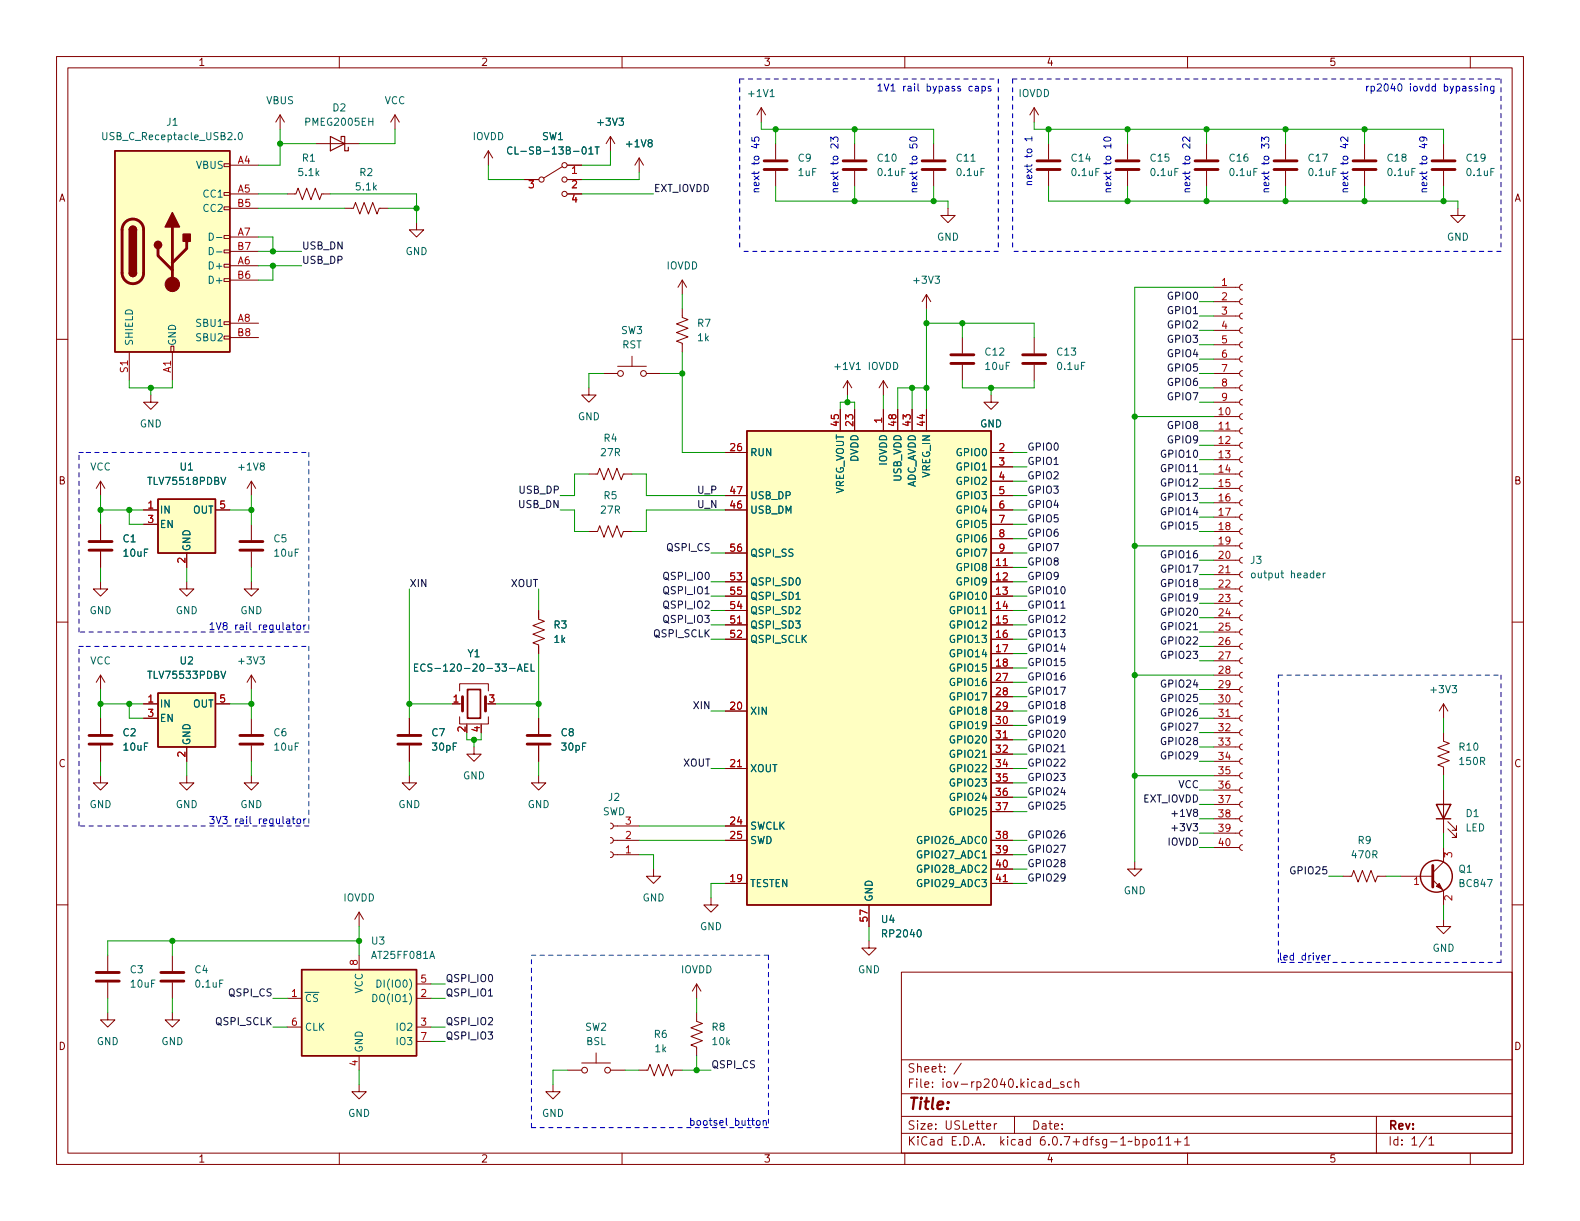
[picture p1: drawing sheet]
<svg xmlns="http://www.w3.org/2000/svg" width="279mm" height="216mm" viewBox="0 0 279 216" stroke-linecap="round" stroke-linejoin="round" font-family="sans-serif">
<g fill="none" stroke="#840000" stroke-width=".18">
<path d="M10 10h259.4v195.9h-259.4zM12 12h255.4v191.9h-255.4zM60 10v2M110 10v2M134.6 19.1l-.7 1.2M134.6 19.1v2.5M134.6 19.1l.8 1.2M160 10v2M182.9 19.1v2.5M182.9 19.1l-.8 1.2M182.9 19.1l.7 1.2M210 10v2"/>
<path d="M260 10v2M39.6 36.6h1v.5h-1zM39.6 34h1v.5h-1zM39.6 29h1v.5h-1zM40.6 29.2h5.1M40.6 34.3h5.1M40.6 36.8h5.1M49.5 20.3l-.7 1.3M49.5 20.3v2.6M49.5 20.3l.8 1.3M50.8 34.3h1.5l.4-1 .8 2 .7-2 .8 2 .8-2 .7 2 .4-1h1.5M55.9 25.4h7.6"/>
<path d="M61 36.8h1.5l.4-1 .7 2 .8-2 .8 2 .7-2 .8 2 .4-1h1.5M69.8 20.3l-.7 1.3M69.8 20.3v2.6M69.8 20.3l.8 1.3M73.7 39.4v1.2h1.2l-1.2 1.3-1.3-1.3h1.3M86.4 26.7l-.8 1.2M86.4 26.7v2.5M86.4 26.7l.7 1.2M92.7 31.8h2.5M99.4 29.5l-3.3 2M100.3 29.2h2.6M100.3 31.8h2.6"/>
<path d="M100.3 34.3h2.6M107.9 24.1l-.7 1.3M107.9 24.1v2.6M107.9 24.1l.8 1.3M113 27.9l-.7 1.3M113 27.9v2.6M113 27.9l.8 1.3M137.2 25.4v2.8M137.2 30.2v2.8M151.1 25.4v2.8M151.1 30.2v2.8M165.1 25.4v2.8"/>
<path d="M165.1 30.2v2.8M167.6 36.8v1.3h1.3l-1.3 1.3-1.2-1.3h1.2M185.4 25.4v2.8M185.4 30.2v2.8M199.4 25.4v2.8M199.4 30.2v2.8M213.4 25.4v2.8M213.4 30.2v2.8M227.3 25.4v2.8M227.3 30.2v2.8M241.3 25.4v2.8M241.3 30.2v2.8"/>
<path d="M255.3 25.4v2.8M255.3 30.2v2.8M257.8 36.8v1.3h1.3l-1.3 1.3-1.3-1.3h1.3M10 60h2M39.6 59.4h1v.5h-1zM39.6 56.9h1v.5h-1zM39.6 49.3h1v.5h-1zM39.6 46.7h1v.5h-1zM39.6 44.2h1v.5h-1zM39.6 41.7h1v.5h-1zM40.6 47h5.1M40.6 41.9h5.1"/>
<path d="M40.6 57.2h5.1M40.6 49.5h5.1M40.6 44.5h5.1M40.6 59.7h5.1M120.6 54.6v1.5l1.1 .4-2.1 .8 2.1 .7-2.1 .8 2.1 .8-2.1 .7 1 .4v1.5M120.6 49.5l-.7 1.3M120.6 49.5v2.6M120.6 49.5l.8 1.3M163.8 52.1v2.5M163.8 52.1l-.7 1.2M163.8 52.1l.8 1.2M170.2 59.7v2.8"/>
<path d="M182.9 59.7v2.8M214.6 58.4h4.6M214.6 55.9h4.6M214.6 53.3h4.6M214.6 50.8h4.6M219.7 57.9l-.3 .2-.2 .3 .2 .4 .3 .1M219.7 55.4l-.3 .1-.2 .4 .2 .3 .3 .2M219.7 52.8l-.3 .2-.2 .3 .2 .4 .3 .1M219.7 50.3l-.3 .1-.2 .4 .2 .4 .3 .1M267.4 60h2M22.9 62.2v5.1M26.7 69.9v1.2h1.2l-1.2 1.3-1.3-1.3h1.3"/>
<path d="M30.2 61.2h.5v1h-.5zM30.5 62.2v5.1M104.1 68.6v1.3h1.3l-1.3 1.2-1.2-1.2h1.2M106.7 66h2.5M109.2 64.8h5.1M111.8 63v1.8M114.3 66h2.5M148.6 72.4v3.8M149.9 67.3l-.8 1.3M149.9 67.3v2.6M149.9 67.3l.7 1.3M151.1 72.4v3.8"/>
<path d="M156.2 67.3l-.8 1.3M156.2 67.3v2.6M156.2 72.4v3.8M156.2 67.3l.8 1.3M158.7 72.4v3.8M161.3 72.4v3.8M163.8 72.4v3.8M170.2 64.5v2.8M175.3 69.9v1.2h1.2l-1.2 1.3-1.3-1.3h1.3M182.9 64.5v2.8M214.6 66h4.6M214.6 78.7h4.6"/>
<path d="M214.6 76.2h4.6M214.6 73.7h4.6M214.6 71.1h4.6M214.6 68.6h4.6M214.6 63.5h4.6M214.6 61h4.6M219.7 78.2l-.3 .2-.2 .3 .2 .4 .3 .1M219.7 75.7l-.3 .1-.2 .4 .2 .4 .3 .1M219.7 73.2l-.3 .1-.2 .4 .2 .3 .3 .2M219.7 70.6l-.3 .2-.2 .3 .2 .4 .3 .1M219.7 68.1l-.3 .1-.2 .4 .2 .3 .3 .2M219.7 65.5l-.3 .2-.2 .3 .2 .4 .3 .1"/>
<path d="M219.7 63l-.3 .1-.2 .4 .2 .4 .3 .1M219.7 60.5l-.3 .1-.2 .4 .2 .3 .3 .2M17.8 85.1v2.5M17.8 92.7v2.8M17.8 97.5v2.8M17.8 85.1l-.8 1.3M17.8 85.1l.7 1.3M25.4 90.2h2.5M25.4 92.7h2.5M33 97.8v2.5M38.1 90.2h2.5M44.4 85.1v2.5"/>
<path d="M44.4 92.7v2.8M44.4 97.5v2.8M44.4 85.1l-.7 1.3M44.4 85.1l.8 1.3M104.1 94h1.6l.3-1 .8 2 .8-2 .7 2 .8-2 .8 2 .3-1h1.6M104.1 83.8h1.6l.3-1 .8 2 .8-2 .7 2 .8-2 .8 2 .3-1h1.6M128.3 80h3.8M128.3 90.2h3.8M128.3 87.6h3.8M128.3 97.8h3.8M175.3 80h3.8M175.3 82.6h3.8"/>
<path d="M175.3 85.1h3.8M175.3 90.2h3.8M175.3 87.6h3.8M175.3 97.8h3.8M175.3 92.7h3.8M175.3 95.3h3.8M214.6 94h4.6M214.6 83.8h4.6M214.6 99.1h4.6M214.6 96.5h4.6M214.6 91.4h4.6M214.6 88.9h4.6"/>
<path d="M214.6 86.4h4.6M214.6 81.3h4.6M219.7 98.6l-.3 .1-.2 .4 .2 .3 .3 .2M219.7 96l-.3 .2-.2 .3 .2 .4 .3 .1M219.7 93.5l-.3 .1-.2 .4 .2 .3 .3 .2M219.7 90.9l-.3 .2-.2 .3 .2 .4 .3 .1M219.7 88.4l-.3 .1-.2 .4 .2 .4 .3 .1M219.7 85.9l-.3 .1-.2 .4 .2 .3 .3 .2M219.7 83.3l-.3 .2-.2 .3 .2 .4 .3 .1M219.7 80.8l-.3 .1-.2 .4 .2 .3 .3 .2M10 110h2M17.8 102.9v1.2h1.2l-1.2 1.3-1.3-1.3h1.3"/>
<path d="M17.8 119.4l-.8 1.3M17.8 119.4v2.5M17.8 119.4l.7 1.3M33 102.9v1.2h1.3l-1.3 1.3-1.3-1.3h1.3M44.4 102.9v1.2h1.3l-1.3 1.3-1.2-1.3h1.2M44.4 119.4l-.7 1.3M44.4 119.4v2.5M44.4 119.4l.8 1.3M95.2 108v1.5l1.1 .4-2.1 .7 2.1 .8-2.1 .7 2.1 .8-2.1 .8 1 .3v1.6M128.3 102.9h3.8M128.3 105.4h3.8M128.3 108h3.8"/>
<path d="M128.3 110.5h3.8M128.3 113h3.8M175.3 100.3h3.8M175.3 102.9h3.8M175.3 105.4h3.8M175.3 108h3.8M175.3 110.5h3.8M175.3 113h3.8M175.3 115.6h3.8M175.3 118.1h3.8M214.6 119.4h4.6M214.6 116.8h4.6"/>
<path d="M214.6 114.3h4.6M214.6 111.8h4.6M214.6 109.2h4.6M214.6 106.7h4.6M214.6 104.1h4.6M214.6 101.6h4.6M219.7 118.9l-.3 .1-.2 .4 .2 .3 .3 .2M219.7 116.3l-.3 .2-.2 .3 .2 .4 .3 .1M219.7 113.8l-.3 .1-.2 .4 .2 .4 .3 .1M219.7 111.3l-.3 .1-.2 .4 .2 .3 .3 .2M219.7 108.7l-.3 .2-.2 .3 .2 .4 .3 .1M219.7 106.2l-.3 .1-.2 .4 .2 .3 .3 .2"/>
<path d="M219.7 103.6l-.3 .2-.2 .3 .2 .4 .3 .1M219.7 101.1l-.3 .1-.2 .4 .2 .4 .3 .1M267.4 110h2M17.8 137.2v1.2h1.2l-1.2 1.3-1.3-1.3h1.3M17.8 127v2.8M17.8 131.8v2.8M25.4 124.5h2.5M25.4 127h2.5M33 137.2v1.2h1.3l-1.3 1.3-1.3-1.3h1.3M33 132.1v2.5M38.1 124.5h2.5M44.4 137.2v1.2h1.3l-1.3 1.3-1.2-1.3h1.2"/>
<path d="M44.4 127v2.8M44.4 131.8v2.8M72.4 137.2v1.2h1.3l-1.3 1.3-1.3-1.3h1.3M72.4 127v2.8M72.4 131.8v2.8M81.3 126.7v1.3h5.1v-1.3M81.3 122.2v-1.3h5.1v1.3M81.3 124.5h.5M83.8 132.1v1.3h1.3l-1.3 1.2-1.3-1.2h1.3M85.9 124.5h.5M95.2 137.2v1.2h1.3l-1.3 1.3-1.2-1.3h1.2M95.2 127v2.8"/>
<path d="M95.2 131.8v2.8M128.3 125.7h3.8M128.3 135.9h3.8M175.3 125.7h3.8M175.3 135.9h3.8M175.3 120.7h3.8M175.3 123.2h3.8M175.3 128.3h3.8M175.3 130.8h3.8M175.3 133.4h3.8M175.3 138.4h3.8M214.6 124.5h4.6"/>
<path d="M214.6 139.7h4.6M214.6 137.2h4.6M214.6 134.6h4.6M214.6 132.1h4.6M214.6 129.5h4.6M214.6 127h4.6M214.6 121.9h4.6M219.7 139.2l-.3 .1-.2 .4 .2 .4 .3 .1M219.7 136.7l-.3 .1-.2 .4 .2 .3 .3 .2M219.7 134.1l-.3 .2-.2 .3 .2 .4 .3 .1M219.7 131.6l-.3 .1-.2 .4 .2 .3 .3 .2M219.7 129l-.3 .2-.2 .3 .2 .4 .3 .1"/>
<path d="M219.7 126.5l-.3 .1-.2 .4 .2 .4 .3 .1M219.7 124l-.3 .1-.2 .4 .2 .3 .3 .2M219.7 121.4l-.3 .2-.2 .3 .2 .4 .3 .1M255.3 129.5v1.6l1 .3-2 .8 2 .8-2 .7 2 .8-2 .8 1 .3v1.6M255.3 124.5v2.5M255.3 139.7v7.6M255.3 124.5l-.8 1.2M255.3 124.5l.7 1.2M10 160h2M108 145.5l.3 .2 .2 .3-.2 .4-.3 .2M108 148.1l.3 .1 .2 .4-.2 .3-.3 .2M108 150.6l.3 .2 .2 .3-.2 .4-.3 .1"/>
<path d="M108.5 146.1h4.5M108.5 148.6h4.5M108.5 151.1h4.5M115.6 153.7v1.2h1.2l-1.2 1.3-1.3-1.3h1.3M125.7 158.8v1.2h1.3l-1.3 1.3-1.2-1.3h1.2M128.3 156.2h3.8M128.3 146.1h3.8M128.3 148.6h3.8M175.3 156.2h3.8M175.3 148.6h3.8M175.3 141h3.8M175.3 143.5h3.8"/>
<path d="M175.3 151.1h3.8M175.3 153.7h3.8M200.7 152.4v1.3h1.2l-1.2 1.2-1.3-1.2h1.3M214.6 149.9h4.6M214.6 147.3h4.6M214.6 144.8h4.6M214.6 142.2h4.6M219.7 149.4l-.3 .1-.2 .4 .2 .3 .3 .2M219.7 146.8l-.3 .2-.2 .3 .2 .4 .3 .1M219.7 144.3l-.3 .1-.2 .4 .2 .3 .3 .2M219.7 141.7l-.3 .2-.2 .3 .2 .4 .3 .1M237.5 154.9h1.5l.4-1 .8 2.1 .7-2.1 .8 2.1 .7-2.1 .8 2.1 .4-1.1h1.5"/>
<path d="M247.6 154.9h5.8M253.4 155.6l1.9 1.9v2.5M255.3 149.9v2.5l-1.9 1.9M256 146.6l1.6 1.5v-.8v.8h-.8M256 145.3l1.6 1.5v-.7v.7h-.8M267.4 160h2M19 179.1v1.2h1.3l-1.3 1.3-1.2-1.3h1.2M19 168.9v2.8M19 173.7v2.8M30.5 179.1v1.2h1.2l-1.2 1.3-1.3-1.3h1.3M30.5 168.9v2.8M30.5 173.7v2.8"/>
<path d="M50.8 176.5h2.5M63.5 161.3v2.5M63.5 168.9v2.6M63.5 161.3l-.8 1.3M63.5 161.3l.8 1.3M73.7 176.5h2.5M73.7 174h2.5M123.2 179.1v1.5l1 .4-2 .7 2 .8-2 .8 2 .7-2 .8 1 .4v1.5M123.2 174v2.5M123.2 174l-.8 1.3M123.2 174l.8 1.3M153.7 166.4v1.2h1.2l-1.2 1.3-1.3-1.3h1.3"/>
<path d="M153.7 160v3.8M159.4 171.9h108v32h-108zM255.3 162.6v1.2h1.2l-1.2 1.3-1.3-1.3h1.3M50.8 181.6h2.5M63.5 191.8v1.2h1.3l-1.3 1.3-1.3-1.3h1.3M63.5 186.7v2.5M73.7 181.6h2.5M73.7 184.2h2.5M97.8 191.8v1.2h1.3l-1.3 1.3-1.3-1.3h1.3M100.3 189.2h2.6M102.9 188h5M105.4 186.2v1.8"/>
<path d="M107.9 189.2h2.6M113 189.2h1.6l.3-1 .8 2 .8-2 .7 2 .8-2 .7 2 .4-1h1.5M159.4 197.4h108M159.4 193.4h108M159.4 187.4h108M170 188l-1.3 1.9M174.5 199.2l.7-.2-.1-.3h-.4l-.2 .2v.7h.6M175.8 198.7v1M176.3 198.7h-.3l-.2 .3M179.4 197.4v3M185.8 191.4l-.5-.1-.3 .3v.4l.2 .2h.6M185.8 190.8v1.5"/>
<path d="M186.1 192.4h1.2M188.1 191.4l-.3-.1-.3 .2 .1 .2 .5 .2v.3h-.6M189.5 191.4l-.5-.1-.2 .3v.4l.1 .2h.6M190.1 191.4l.2-.1 .4 .1 .1 .9M190.1 190.8v1.5M243.4 197.4v6.5M60 203.9v2M110 203.9v2M159.4 200.4h108M160 203.9v2M200.8 201.5h.4l.3 .3v.4l-.2 .2h-.5M200.8 201v1.5"/>
<path d="M202.1 201.5h.4l.3 .3v.4l-.1 .2h-.6M202.1 201.5v1.5M203.5 201.6l.2-.1 .4 .1 .1 .6-.2 .2-.3 .1-.2-.2zM204.8 201.4l.4-.4v1.5M204.8 202.5h.8M206.2 201.4l.4-.4v1.5M206.2 202.5h.8M207.7 201.9h1.1M208.3 201.3v1.2M209.5 201.4l.4-.4v1.5M209.5 202.5h.8M210 203.9v2"/>
<path d="M252.3 200.9l-1.3 1.9M252.7 201.4l.4-.4v1.5M252.7 202.5h.8M260 203.9v2"/>
<circle cx="95.8" cy="31.8" r=".46"/>
<circle cx="99.8" cy="34.3" r=".46"/>
<circle cx="99.8" cy="31.8" r=".46"/>
<circle cx="99.8" cy="29.2" r=".46"/>
<circle cx="109.7" cy="66" r=".51"/>
<circle cx="113.8" cy="66" r=".51"/>
<circle cx="103.4" cy="189.2" r=".51"/>
<circle cx="107.4" cy="189.2" r=".51"/>
</g>
<g fill="none" stroke="#006464" stroke-width=".18">
<path d="M18.2 23.4v1.1l.2 .2h.3l.2-.2v-1.1M42.2 23.6l.2-.2a.68 .68 0 0 1 .5 .7 .68 .68 0 0 1-.5 .6l-.2-.1-.1-.4zM90.5 26.1a.6 .6 0 0 0-.8 .4 .6 .6 0 0 0 .6 .7l.2-.1M104.1 27.2h.8M105.2 26h.8M105.6 26v1.2M37 41.2a.64 .64 0 0 1 .7 .6 .64 .64 0 0 1-.7 .7zM37 43.8a.64 .64 0 0 1 .7 .6 .64 .64 0 0 1-.7 .6zM38.3 42h.9M38.3 44.5h.9M73.3 118h.4M73.9 117.4h-.6v1.3h.6"/>
<path d="M75.2 117.5a.6 .6 0 0 0-.9 .5 .6 .6 0 0 0 .6 .7l.3-.1M92.8 118h.4M93.4 117.4h-.6v1.3h.6M93.9 117.4v1.3h.6M221.4 101.4l.1-.1 .4 .1 .1 .5-.2 .2-.3 .1-.1-.1zM232.9 101.8l.6-.2-.1-.2-.4-.1-.1 .2v.6h.5M234 101.3v.9M234.4 101.3l-.4 .3M65.9 175.8a.64 .64 0 0 1 .8 .7 .64 .64 0 0 1-.8 .6zM66.7 173.3a.64 .64 0 0 1 .7 .6 .64 .64 0 0 1-.7 .7z"/>
</g>
<g fill="none" stroke="#840000" stroke-width=".51">
<path d="M22.1 39.3a1.91 1.91 0 0 1 2.1-.4 1.91 1.91 0 0 1 1.2 1.7v7.7a1.91 1.91 0 0 1-1.9 1.9 1.91 1.91 0 0 1-1.9-1.9v-7.8l.2-.7zM135.1 30h4.1M135.1 28.4h4.1M149.1 30h4.1M149.1 28.4h4.1M163.1 30h4M163.1 28.4h4M183.4 30h4.1M183.4 28.4h4.1M197.4 30h4M197.4 28.4h4M211.3 30h4.1"/>
<path d="M211.3 28.4h4.1M225.3 30h4.1M225.3 28.4h4.1M239.3 30h4M239.3 28.4h4M253.2 30h4.1M253.2 28.4h4.1M27.9 43.9v1.3l2.6 2.6M30.5 40.1v10.2M33 42.7v1.2l-2.5 2.6M168.1 64.3h4.1M168.1 62.7h4.1"/>
<path d="M180.8 64.3h4.1M180.8 62.7h4.1M15.7 97.3h4.1M15.7 95.8h4.1M42.4 97.3h4.1M42.4 95.8h4.1M15.7 131.6h4.1M15.7 130h4.1M42.4 131.6h4.1M42.4 130h4.1M70.4 131.6h4M70.4 130h4"/>
<path d="M81.8 123.2v2.5M85.9 123.2v2.5M93.2 131.6h4.1M93.2 130h4.1M253.4 153v3.8M17 173.5h4.1M17 172h4.1M28.4 173.5h4.1M28.4 172h4.1"/>
</g>
<path d="M82.7 121.9h2.3v5.1h-2.3z" fill="none" stroke="#840000" stroke-width=".3"/>
<g fill="none" stroke="#840000" stroke-width=".25">
<path d="M20.3 26.7h20.3v35.5h-20.3zM22.9 48.3a.64 .64 0 0 0 .6 .6 .64 .64 0 0 0 .6-.6M22.9 40.6a.64 .64 0 0 1 .6-.6 .64 .64 0 0 1 .6 .6M132.1 76.2h43.2v83.8h-43.2zM27.9 88.3h10.2v9.5h-10.2zM27.9 122.6h10.2v9.5h-10.2zM254 142.2h2.5l-1.2 2.6zM254 144.8h2.5M53.3 171.5h20.4v15.2h-20.4z"/>
<circle cx="254" cy="154.9" r="2.82"/>
</g>
<g fill="#ffffc2" stroke="#ffffc2" stroke-width=".18">
<path d="M53.3 171.5h20.4v15.2h-20.4z"/>
<path d="M132.1 76.2h43.2v83.8h-43.2z"/>
<path d="M27.9 88.3h10.2v9.5h-10.2z"/>
<path d="M20.3 26.7h20.3v35.5h-20.3z"/>
<path d="M27.9 122.6h10.2v9.5h-10.2z"/>
</g>
<g fill="#840000" stroke="#840000" stroke-width=".25">
<path d="M22.9 48.3h1.2a.64 .64 0 0 1-.6 .6 .64 .64 0 0 1-.6-.6z"/>
<path d="M22.9 40.6h1.2v7.7h-1.2z"/>
<path d="M23 40.2a.64 .64 0 0 1 .7-.1 .64 .64 0 0 1 .4 .5h-1.2z"/>
<path d="M30.5 37.6l1.2 2.5h-2.5z"/>
<path d="M32.4 41.4h1.3v1.3h-1.3z"/>
<circle cx="27.9" cy="43.3" r=".63"/>
</g>
<g fill="#840000" stroke="#840000" stroke-width=".18">
<path d="M254 156.7l.5-.5 .5 1z"/>
<circle cx="30.5" cy="50.3" r="1.27"/>
</g>
<path d="M58.4 24.1l2.6 1.3-2.6 1.3zM60.3 24.8v-.7h.7v2.6h.6v-.7" fill="none" stroke="#840000" stroke-width=".2"/>
<path d="M187.6 107.5h.7M187.6 132.9h.7M207.2 143.9h1M207.2 146.4h1M86.4 176.1h.7" fill="none" stroke="#0f0f0f" stroke-width=".18"/>
<g fill="none" stroke="#0000c2" stroke-width=".18">
<path d="M171.9 15.3h-.3l-.3 .2 .2 .5h.4M172.5 15.3h.5v.8M173 15.6h-.4l-.2 .2 .2 .3 .4-.1M173.6 15.3h.4l.2 .2-.1 .5h-.5M173.6 15.3v1.2M175.2 15.3h-.3l-.2 .1 .1 .2 .4 .1v.3h-.5M261.3 15.3h-.3l-.2 .1 .1 .2 .4 .1v.3h-.5M261.9 14.8v.2M261.9 15.3v.8M262.5 15.4l.2-.1h.3v.8M262.5 15.3v.8M264.2 15.3v1l-.3 .2h-.3"/>
<path d="M264.2 15.3h-.4l-.2 .2 .1 .5h.5M132.9 24.3v.6l.6 .1-.1-.2 .1-.4 .2-.2 .4 .1 .1 .2-.1 .5M133.4 25.6h.8M133.8 25.4v.8l-.9-.3M146.9 25v-.8l.5 .5 .1-.4h.6l.1 .2-.1 .5M148.2 25.4v.8l-.9-.8-.4 .3 .1 .5M160.9 25.5v.6l.6 .1-.1-.2v-.4l.2-.2 .4 .1 .2 .2-.2 .5M160.9 24.4a.75 .75 0 0 1 1.3 .3 .72 .72 0 0 1-1.3-.2zM182.5 24.5h-1.3l.4 .4M182.5 24.2v.7M195.2 24.4a.75 .75 0 0 1 1.2 .3 .72 .72 0 0 1-1.2-.2zM196.4 25.8h-1.2l.3 .4"/>
<path d="M196.4 25.4v.8M210.4 25.4v.8l-.9-.8-.4 .3 .2 .5M210.4 24.2v.8l-.9-.8-.4 .3 .2 .5M223.1 26.2v-.8l.5 .5 .1-.4h.6l.1 .2-.1 .5M223.1 25v-.8l.5 .5 .1-.4h.6l.1 .2-.1 .5M237.5 25.6h.9M237.9 25.4v.8l-.9-.3M238.4 24.2v.8l-1-.8-.3 .3 .1 .5M251.5 25.6h.8M251.6 24.2l.2 .3v.2l-.2 .3-.5-.2v-.3l.1-.2a.84 .84 0 0 1 1.1 .3v.2M251.9 25.4v.8l-.9-.3M50.7 110.6h.5v.8"/>
<path d="M51.2 110.8l-.4 .1-.2 .1 .2 .4 .4-.1M51.7 110.5h.4M51.8 110.1v1.1l.3 .2M52.6 110.6l.3-.1 .3 .2v.4l-.3 .3-.3-.1-.1-.2zM53.7 110.5v.9M54.1 110.5l-.4 .2M50.7 144.9h.5v.7M51.2 145.1l-.4 .1-.2 .1 .2 .3h.4M51.7 144.8h.4M51.8 144.4v1.1l.3 .1M52.6 144.9l.3-.1 .3 .2v.4l-.3 .2h-.3l-.1-.2zM53.7 144.8v.8"/>
<path d="M54.1 144.8l-.4 .2M233.8 169.3l.6-.1-.1-.2-.4-.1-.1 .2v.6h.5M234.9 168.9v.9M235.3 168.9l-.4 .3M122.1 198.2l.4-.1 .3 .3-.2 .5h-.5M122.1 197.7v1.3M135 198.3l.1-.2 .4 .1v.8"/>
</g>
<g fill="none" stroke="#0000c2" stroke-width=".18" stroke-dasharray=".8 .8">
<path d="M130.8 14v30.5M130.8 14h45.7M176.5 14v30.5M179.1 14h86.3M179.1 14v30.5M265.4 14v30.5M176.5 44.5h-45.7M265.4 44.5h-86.3M14 80h1.2M15.2 80h39.4M54.6 80v31.8M14 114.3h1.2"/>
<path d="M14 111.8v-31.8M15.2 114.3h39.4M54.6 114.3v31.8M54.6 111.8h-40.6M226.1 119.4h39.3M265.4 119.4v50.8M14 146.1v-31.8M54.6 146.1h-40.6M94 168.9h41.9M135.9 168.9v30.5M226.1 170.2v-50.8M265.4 170.2h-39.3"/>
<path d="M94 199.4v-30.5M135.9 199.4h-41.9"/>
</g>
<g fill="none" stroke="#009600" stroke-width=".18">
<path d="M45.7 36.8h15.3M45.7 34.3h5.1M49.5 22.9v6.3h-3.8M49.5 25.4h6.4M58.4 34.3h15.3v5.1M68.6 36.8h5.1M69.8 22.9v2.5h-6.3M86.4 29.2v2.6h6.3M102.9 34.3h12.7M107.9 26.7v2.5h-5M113 30.5v1.3h-10.1M134.6 21.6v1.3h30.5v2.5"/>
<path d="M137.2 33v2.6h30.4v1.2M137.2 22.9v2.5M151.1 22.9v2.5M151.1 33v2.6M165.1 33v2.6M182.9 21.6v1.3h72.4v2.5M185.4 33v2.6h72.4v1.2M185.4 22.9v2.5M199.4 22.9v2.5M199.4 33v2.6M213.4 22.9v2.5M213.4 33v2.6"/>
<path d="M227.3 22.9v2.5M227.3 33v2.6M241.3 22.9v2.5M241.3 33v2.6M255.3 33v2.6M45.7 47h7.6M45.7 44.5h7.6M45.7 41.9h2.6v2.6M48.3 47v2.5h-2.6M120.6 52.1v2.5M163.8 57.2h19.1v2.5M163.8 54.6v17.8"/>
<path d="M170.2 57.2v2.5M212.1 58.4h2.5M212.1 55.9h2.5M212.1 53.3h2.5M214.6 50.8h-13.9v101.6M22.9 67.3v1.3h7.6v-1.3M26.7 68.6v1.3M106.7 66h-2.6v2.6M116.8 66h3.8M120.6 62.2v17.8h7.7M148.6 72.4v-1.3h2.5v1.3M149.9 69.9v1.2"/>
<path d="M156.2 69.9v2.5M161.3 68.6v3.8M163.8 68.6h-5.1v3.8M170.2 67.3v1.3h12.7v-1.3M175.3 68.6v1.3M200.7 73.7h13.9M212.1 68.6h2.5M212.1 66h2.5M212.1 71.1h2.5M212.1 76.2h2.5M212.1 78.7h2.5M212.1 63.5h2.5"/>
<path d="M212.1 61h2.5M17.8 90.2h7.6M17.8 87.6v5.1M22.9 90.2v2.5h2.5M40.6 90.2h3.8M44.4 87.6v5.1M99.1 90.2h2.5v3.8h2.5M104.1 83.8h-2.5v3.8h-2.5M111.8 83.8h2.5v3.8h14M125.7 97.8h2.6M128.3 90.2h-14v3.8h-2.5M179.1 92.7h2.5"/>
<path d="M179.1 97.8h2.5M179.1 95.3h2.5M179.1 80h2.5M179.1 87.6h2.5M179.1 90.2h2.5M179.1 85.1h2.5M179.1 82.6h2.5M200.7 96.5h13.9M212.1 99.1h2.5M212.1 94h2.5M212.1 91.4h2.5M212.1 88.9h2.5"/>
<path d="M212.1 86.4h2.5M212.1 83.8h2.5M212.1 81.3h2.5M17.8 100.3v2.6M33 100.3v2.6M44.4 100.3v2.6M72.4 104.1v22.9M95.2 104.1v3.9M95.2 115.6v11.4M125.7 110.5h2.6M125.7 108h2.6M125.7 113h2.6"/>
<path d="M125.7 105.4h2.6M125.7 102.9h2.6M179.1 110.5h2.5M179.1 115.6h2.5M179.1 108h2.5M179.1 100.3h2.5M179.1 113h2.5M179.1 105.4h2.5M179.1 118.1h2.5M179.1 102.9h2.5M200.7 119.4h13.9M212.1 101.6h2.5"/>
<path d="M212.1 106.7h2.5M212.1 104.1h2.5M212.1 111.8h2.5M212.1 109.2h2.5M212.1 116.8h2.5M212.1 114.3h2.5M17.8 124.5h7.6M17.8 121.9v5.1M17.8 134.6v2.6M22.9 124.5v2.5h2.5M33 134.6v2.6M40.6 124.5h3.8"/>
<path d="M44.4 121.9v5.1M44.4 134.6v2.6M72.4 124.5h7.6M72.4 134.6v2.6M82.5 129.5v1.3h2.6v-1.3M83.8 130.8v1.3M87.6 124.5h7.6M95.2 134.6v2.6M125.7 125.7h2.6M125.7 135.9h2.6M179.1 125.7h2.5M179.1 130.8h2.5"/>
<path d="M179.1 120.7h2.5M179.1 135.9h2.5M179.1 128.3h2.5M179.1 123.2h2.5M179.1 133.4h2.5M179.1 138.4h2.5M200.7 137.2h13.9M212.1 124.5h2.5M212.1 127h2.5M212.1 132.1h2.5M212.1 139.7h2.5M212.1 134.6h2.5"/>
<path d="M212.1 121.9h2.5M212.1 129.5h2.5M255.3 127v2.5M255.3 137.2v2.5M113 151.1h2.6v2.6M113 146.1h15.3M113 148.6h15.3M128.3 156.2h-2.6v2.6M179.1 151.1h2.5M179.1 156.2h2.5M179.1 148.6h2.5M179.1 143.5h2.5"/>
<path d="M179.1 153.7h2.5M179.1 141h2.5M212.1 147.3h2.5M212.1 142.2h2.5M212.1 144.8h2.5M212.1 149.9h2.5M234.9 154.9h2.6M245.1 154.9h2.5M255.3 147.3v2.6M19 176.5v2.6M30.5 166.4v2.5M30.5 176.5v2.6"/>
<path d="M48.3 176.5h2.5M63.5 166.4h-44.5v2.5M63.5 163.8v5.1M76.2 176.5h2.5M76.2 174h2.5M123.2 176.5v2.6M153.7 163.8v2.6M255.3 160v2.6M48.3 181.6h2.5M63.5 189.2v2.6M76.2 184.2h2.5M76.2 181.6h2.5"/>
<path d="M100.3 189.2h-2.5v2.6M110.5 189.2h2.5M120.6 189.2h5.1M123.2 186.7v2.5"/>
</g>
<g fill="#009600" stroke="#009600" stroke-width=".18">
<circle cx="44.4" cy="90.2" r=".46"/>
<circle cx="26.7" cy="68.6" r=".46"/>
<circle cx="17.8" cy="90.2" r=".46"/>
<circle cx="22.9" cy="90.2" r=".46"/>
<circle cx="48.3" cy="47" r=".46"/>
<circle cx="48.3" cy="44.5" r=".46"/>
<circle cx="49.5" cy="25.4" r=".46"/>
<circle cx="73.7" cy="36.8" r=".46"/>
<circle cx="83.8" cy="130.8" r=".46"/>
<circle cx="95.2" cy="124.5" r=".46"/>
<circle cx="30.5" cy="166.4" r=".46"/>
<circle cx="63.5" cy="166.4" r=".46"/>
<circle cx="17.8" cy="124.5" r=".46"/>
<circle cx="22.9" cy="124.5" r=".46"/>
<circle cx="44.4" cy="124.5" r=".46"/>
<circle cx="72.4" cy="124.5" r=".46"/>
<circle cx="199.4" cy="35.6" r=".46"/>
<circle cx="199.4" cy="22.9" r=".46"/>
<circle cx="227.3" cy="35.6" r=".46"/>
<circle cx="227.3" cy="22.9" r=".46"/>
<circle cx="241.3" cy="22.9" r=".46"/>
<circle cx="241.3" cy="35.6" r=".46"/>
<circle cx="255.3" cy="35.6" r=".46"/>
<circle cx="213.4" cy="22.9" r=".46"/>
<circle cx="163.8" cy="57.2" r=".46"/>
<circle cx="170.2" cy="57.2" r=".46"/>
<circle cx="151.1" cy="35.6" r=".46"/>
<circle cx="151.1" cy="22.9" r=".46"/>
<circle cx="137.2" cy="22.9" r=".46"/>
<circle cx="213.4" cy="35.6" r=".46"/>
<circle cx="185.4" cy="22.9" r=".46"/>
<circle cx="175.3" cy="68.6" r=".46"/>
<circle cx="163.8" cy="68.6" r=".46"/>
<circle cx="161.3" cy="68.6" r=".46"/>
<circle cx="165.1" cy="35.6" r=".46"/>
<circle cx="200.7" cy="73.7" r=".46"/>
<circle cx="200.7" cy="137.2" r=".46"/>
<circle cx="120.6" cy="66" r=".46"/>
<circle cx="149.9" cy="71.1" r=".46"/>
<circle cx="123.2" cy="189.2" r=".46"/>
<circle cx="200.7" cy="119.4" r=".46"/>
<circle cx="200.7" cy="96.5" r=".46"/>
</g>
<text font-size="2.8" fill="#840000" x="160.4" y="196.2">Title:</text>
<g font-size="2.1" fill="#840000">
<text x="160.4" y="189.7">Sheet: /</text>
<text x="160.4" y="192.4">File: iov-rp2040.kicad_sch</text>
<text x="160.4" y="202.5">KiCad E.D.A. kicad 6.0.7+dfsg-1~bpo11+1</text>
<text x="160.4" y="199.7">Size: USLetter</text>
<text x="182.4" y="199.7">Date:</text>
<text x="245.4" y="199.7">Rev:</text>
<text x="245.4" y="202.5">Id: 1/1</text>
</g>
<g font-size="1.8" fill="#840000">
<text x="35" y="11.6">1</text>
<text x="85" y="11.6">2</text>
<text x="135" y="11.6">3</text>
<text x="185" y="11.6">4</text>
<text x="235" y="11.6">5</text>
<text x="10.3" y="35.6">A</text>
<text x="267.7" y="35.6">A</text>
<text x="10.3" y="85.7">B</text>
<text x="267.7" y="85.7">B</text>
<text x="10.3" y="135.6">C</text>
<text x="267.7" y="135.6">C</text>
<text x="10.3" y="185.7">D</text>
<text x="267.7" y="185.7">D</text>
<text x="35" y="205.6">1</text>
<text x="85" y="205.6">2</text>
<text x="135" y="205.6">3</text>
<text x="185" y="205.6">4</text>
<text x="235" y="205.6">5</text>
</g>
<g font-size="1.8" fill="#006464">
<text x="132.5" y="17.1">+1V1</text>
<text x="180.1" y="17.1">IOVDD</text>
<text x="29.5" y="22.2">J1</text>
<text x="47.1" y="18.4">VBUS</text>
<text x="54.2" y="22.2">PMEG2005EH</text>
<text x="58.9" y="19.7">D2</text>
<text x="68" y="18.4">VCC</text>
<text x="105.9" y="22.2">+3V3</text>
<text x="18.7" y="24.8">USB_C_Receptacle_USB2.0</text>
<text x="34.7" y="29.8">VBUS</text>
<text x="53.5" y="28.6">R1</text>
<text x="83.6" y="24.8">IOVDD</text>
<text x="91.4" y="27.3">CL-SB-13B-01T</text>
<text x="95.9" y="24.8">SW1</text>
<text x="110.9" y="26">+1V8</text>
<text x="141.2" y="28.6">C9</text>
<text x="155.2" y="28.6">C10</text>
<text x="169.2" y="28.6">C11</text>
<text x="189.5" y="28.6">C14</text>
<text x="203.5" y="28.6">C15</text>
<text x="217.5" y="28.6">C16</text>
<text x="231.4" y="28.6">C17</text>
<text x="245.4" y="28.6">C18</text>
<text x="259.4" y="28.6">C19</text>
<text x="36.1" y="34.9">CC1</text>
<text x="52.9" y="31.1">5.1k</text>
<text x="63" y="33.7">5.1k</text>
<text x="63.6" y="31.1">R2</text>
<text x="141.2" y="31.1">1uF</text>
<text x="155.3" y="31.1">0.1uF</text>
<text x="169.3" y="31.1">0.1uF</text>
<text x="189.6" y="31.1">0.1uF</text>
<text x="203.6" y="31.1">0.1uF</text>
<text x="217.6" y="31.1">0.1uF</text>
<text x="231.5" y="31.1">0.1uF</text>
<text x="245.5" y="31.1">0.1uF</text>
<text x="259.5" y="31.1">0.1uF</text>
<text x="36.1" y="37.5">CC2</text>
<text x="37.3" y="47.6">D+</text>
<text x="71.7" y="45.1">GND</text>
<text x="117.8" y="47.6">IOVDD</text>
<text x="165.7" y="42.5">GND</text>
<text x="255.8" y="42.5">GND</text>
<text x="37.3" y="50.2">D+</text>
<text x="161.7" y="50.2">+3V3</text>
<text x="34.9" y="57.8">SBU1</text>
<text x="109.8" y="59.1">SW3</text>
<text x="123.4" y="57.8">R7</text>
<text x="23.5" y="61.2" transform="rotate(-90 23.5 61.2)">SHIELD</text>
<text x="31.1" y="61.2" transform="rotate(-90 31.1 61.2)">GND</text>
<text x="34.9" y="60.3">SBU2</text>
<text x="110" y="61.6">RST</text>
<text x="123.4" y="60.3">1k</text>
<text x="147.8" y="65.4">+1V1</text>
<text x="153.4" y="65.4">IOVDD</text>
<text x="174.3" y="62.9">C12</text>
<text x="174.3" y="65.4">10uF</text>
<text x="187" y="62.9">C13</text>
<text x="187.1" y="65.4">0.1uF</text>
<text x="24.7" y="75.6">GND</text>
<text x="102.2" y="74.3">GND</text>
<text x="173.3" y="75.6">GND</text>
<text x="15.9" y="83.2">VCC</text>
<text x="31.9" y="83.2">U1</text>
<text x="42.4" y="83.2">+1V8</text>
<text x="106.3" y="80.6">27R</text>
<text x="106.8" y="78.1">R4</text>
<text x="132.6" y="80.6">RUN</text>
<text x="151.8" y="81.7" transform="rotate(-90 151.8 81.7)">DVDD</text>
<text x="156.8" y="82.3" transform="rotate(-90 156.8 82.3)">IOVDD</text>
<text x="169.3" y="80.6">GPIO0</text>
<text x="169.3" y="83.2">GPIO1</text>
<text x="26.4" y="85.7">TLV75518PDBV</text>
<text x="106.8" y="88.3">R5</text>
<text x="132.6" y="88.3">USB_DP</text>
<text x="149.2" y="87.6" transform="rotate(-90 149.2 87.6)">VREG_VOUT</text>
<text x="159.4" y="85.2" transform="rotate(-90 159.4 85.2)">USB_VDD</text>
<text x="161.9" y="86.5" transform="rotate(-90 161.9 86.5)">ADC_AVDD</text>
<text x="164.5" y="84.5" transform="rotate(-90 164.5 84.5)">VREG_IN</text>
<text x="169.3" y="85.7">GPIO2</text>
<text x="169.3" y="88.3">GPIO3</text>
<text x="21.8" y="95.9">C1</text>
<text x="28.2" y="90.8">IN</text>
<text x="28.2" y="93.3">EN</text>
<text x="34.1" y="90.8">OUT</text>
<text x="48.4" y="95.9">C5</text>
<text x="106.3" y="90.8">27R</text>
<text x="132.6" y="90.8">USB_DM</text>
<text x="169.3" y="90.8">GPIO4</text>
<text x="169.3" y="93.3">GPIO5</text>
<text x="169.3" y="95.9">GPIO6</text>
<text x="21.9" y="98.4">10uF</text>
<text x="33.7" y="97.5" transform="rotate(-90 33.7 97.5)">GND</text>
<text x="48.6" y="98.4">10uF</text>
<text x="132.6" y="98.4">QSPI_SS</text>
<text x="169.3" y="101">GPIO8</text>
<text x="169.3" y="98.4">GPIO7</text>
<text x="221.2" y="99.7">J3</text>
<text x="132.6" y="103.5">QSPI_SD0</text>
<text x="132.6" y="106">QSPI_SD1</text>
<text x="168.4" y="106">GPIO10</text>
<text x="169.3" y="103.5">GPIO9</text>
<text x="221.9" y="102.2">output header</text>
<text x="15.8" y="108.6">GND</text>
<text x="31.1" y="108.6">GND</text>
<text x="42.5" y="108.6">GND</text>
<text x="98" y="111.1">R3</text>
<text x="98" y="113.7">1k</text>
<text x="132.6" y="111.1">QSPI_SD3</text>
<text x="132.6" y="113.7">QSPI_SCLK</text>
<text x="132.6" y="108.6">QSPI_SD2</text>
<text x="168.4" y="108.6">GPIO11</text>
<text x="168.4" y="111.1">GPIO12</text>
<text x="168.4" y="113.7">GPIO13</text>
<text x="15.9" y="117.5">VCC</text>
<text x="31.9" y="117.5">U2</text>
<text x="42.4" y="117.5">+3V3</text>
<text x="75.6" y="118.7">ECS-120-20-33-AEL</text>
<text x="82.7" y="116.2">Y1</text>
<text x="168.4" y="116.2">GPIO14</text>
<text x="168.4" y="118.7">GPIO15</text>
<text x="26.4" y="120">TLV75533PDBV</text>
<text x="28.2" y="125.1">IN</text>
<text x="34.1" y="125.1">OUT</text>
<text x="168.4" y="121.3">GPIO16</text>
<text x="168.4" y="123.8">GPIO17</text>
<text x="253.2" y="122.6">+3V3</text>
<text x="21.8" y="130.2">C2</text>
<text x="28.2" y="127.6">EN</text>
<text x="33.7" y="131.8" transform="rotate(-90 33.7 131.8)">GND</text>
<text x="48.4" y="130.2">C6</text>
<text x="76.4" y="130.2">C7</text>
<text x="99.2" y="130.2">C8</text>
<text x="132.6" y="126.4">XIN</text>
<text x="168.4" y="126.4">GPIO18</text>
<text x="168.4" y="128.9">GPIO19</text>
<text x="168.4" y="131.4">GPIO20</text>
<text x="21.9" y="132.7">10uF</text>
<text x="48.6" y="132.7">10uF</text>
<text x="76.5" y="132.7">30pF</text>
<text x="81.9" y="137.8">GND</text>
<text x="99.4" y="132.7">30pF</text>
<text x="132.6" y="136.5">XOUT</text>
<text x="168.4" y="134">GPIO21</text>
<text x="168.4" y="136.5">GPIO22</text>
<text x="258.1" y="132.7">R10</text>
<text x="258.2" y="135.3">150R</text>
<text x="15.8" y="142.9">GND</text>
<text x="31.1" y="142.9">GND</text>
<text x="42.5" y="142.9">GND</text>
<text x="70.4" y="142.9">GND</text>
<text x="93.3" y="142.9">GND</text>
<text x="107.6" y="141.6">J2</text>
<text x="168.4" y="139.1">GPIO23</text>
<text x="168.4" y="141.6">GPIO24</text>
<text x="106.5" y="144.1">SWD</text>
<text x="132.6" y="146.7">SWCLK</text>
<text x="132.6" y="149.2">SWD</text>
<text x="162.6" y="149.2">GPIO26_ADC0</text>
<text x="168.4" y="144.1">GPIO25</text>
<text x="240.2" y="149.2">R9</text>
<text x="259.1" y="147">LED</text>
<text x="259.3" y="144.5">D1</text>
<text x="162.6" y="151.8">GPIO27_ADC1</text>
<text x="162.6" y="154.3">GPIO28_ADC2</text>
<text x="239.2" y="151.8">470R</text>
<text x="258" y="154.3">Q1</text>
<text x="60.7" y="159.4">IOVDD</text>
<text x="113.6" y="159.4">GND</text>
<text x="132.6" y="156.8">TESTEN</text>
<text x="154.3" y="159.5" transform="rotate(-90 154.3 159.5)">GND</text>
<text x="162.6" y="156.8">GPIO29_ADC3</text>
<text x="198.7" y="158.1">GND</text>
<text x="258.2" y="156.8">BC847</text>
<text x="65.7" y="167">U3</text>
<text x="123.8" y="164.5">GND</text>
<text x="155.9" y="163.2">U4</text>
<text x="156.3" y="165.7">RP2040</text>
<text x="23" y="172.1">C3</text>
<text x="34.5" y="172.1">C4</text>
<text x="65.9" y="169.5">AT25FF081A</text>
<text x="120.4" y="172.1">IOVDD</text>
<text x="151.7" y="172.1">GND</text>
<text x="253.3" y="168.3">GND</text>
<text x="23.2" y="174.6">10uF</text>
<text x="34.7" y="174.6">0.1uF</text>
<text x="53.8" y="177.2">~{CS}</text>
<text x="64.1" y="175.7" transform="rotate(-90 64.1 175.7)">VCC</text>
<text x="66.5" y="177.2">DO(IO1)</text>
<text x="67.4" y="174.6">DI(IO0)</text>
<text x="17.1" y="184.8">GND</text>
<text x="28.5" y="184.8">GND</text>
<text x="53.8" y="182.2">CLK</text>
<text x="70.3" y="182.2">IO2</text>
<text x="70.3" y="184.8">IO3</text>
<text x="103.5" y="182.2">SW2</text>
<text x="103.6" y="184.8">BSL</text>
<text x="115.7" y="183.5">R6</text>
<text x="125.9" y="182.2">R8</text>
<text x="126.1" y="184.8">10k</text>
<text x="64.1" y="186.2" transform="rotate(-90 64.1 186.2)">GND</text>
<text x="115.9" y="186.1">1k</text>
<text x="61.5" y="197.5">GND</text>
<text x="95.8" y="197.5">GND</text>
</g>
<g font-size="1.8" fill="#0000c2">
<text x="154.9" y="16.2">1V1 rail bypass caps</text>
<text x="241.3" y="16.2">rp2040 iovdd bypassing</text>
<text x="134.3" y="34.3" transform="rotate(-90 134.3 34.3)">next to 45</text>
<text x="148.2" y="34.3" transform="rotate(-90 148.2 34.3)">next to 23</text>
<text x="162.2" y="34.3" transform="rotate(-90 162.2 34.3)">next to 50</text>
<text x="182.5" y="33" transform="rotate(-90 182.5 33)">next to 1</text>
<text x="196.5" y="34.3" transform="rotate(-90 196.5 34.3)">next to 10</text>
<text x="210.5" y="34.3" transform="rotate(-90 210.5 34.3)">next to 22</text>
<text x="224.4" y="34.3" transform="rotate(-90 224.4 34.3)">next to 33</text>
<text x="238.4" y="34.3" transform="rotate(-90 238.4 34.3)">next to 42</text>
<text x="252.4" y="34.3" transform="rotate(-90 252.4 34.3)">next to 49</text>
<text x="36.8" y="111.4">1V8 rail regulator</text>
<text x="36.8" y="145.7">3V3 rail regulator</text>
<text x="226.1" y="169.8">led driver</text>
<text x="123.6" y="199">bootsel button</text>
</g>
<g font-size="1.8" fill="#a90000">
<text x="42" y="29">A4</text>
<text x="42" y="34">A5</text>
<text x="93.5" y="33.3">3</text>
<text x="101.1" y="30.7">1</text>
<text x="101.1" y="33.3">2</text>
<text x="101.1" y="35.8">4</text>
<text x="42" y="41.7">A7</text>
<text x="42" y="36.6">B5</text>
<text x="42" y="46.7">A6</text>
<text x="42" y="44.2">B7</text>
<text x="42" y="49.3">B6</text>
<text x="216" y="50.5">1</text>
<text x="216" y="53.1">2</text>
<text x="42" y="56.9">A8</text>
<text x="42" y="59.4">B8</text>
<text x="216" y="55.6">3</text>
<text x="216" y="58.2">4</text>
<text x="22.6" y="65.9" transform="rotate(-90 22.6 65.9)">S1</text>
<text x="30.2" y="65.9" transform="rotate(-90 30.2 65.9)">A1</text>
<text x="216" y="60.7">5</text>
<text x="216" y="63.2">6</text>
<text x="216" y="65.8">7</text>
<text x="216" y="68.3">8</text>
<text x="216" y="70.9">9</text>
<text x="148.3" y="75.3" transform="rotate(-90 148.3 75.3)">45</text>
<text x="150.9" y="75.3" transform="rotate(-90 150.9 75.3)">23</text>
<text x="156" y="74.8" transform="rotate(-90 156 74.8)">1</text>
<text x="158.5" y="75.3" transform="rotate(-90 158.5 75.3)">48</text>
<text x="161" y="75.3" transform="rotate(-90 161 75.3)">43</text>
<text x="163.6" y="75.3" transform="rotate(-90 163.6 75.3)">44</text>
<text x="215.6" y="73.4">10</text>
<text x="215.6" y="75.9">11</text>
<text x="129.2" y="79.8">26</text>
<text x="176.7" y="79.8">2</text>
<text x="176.7" y="82.3">3</text>
<text x="215.6" y="78.5">12</text>
<text x="215.6" y="81">13</text>
<text x="215.6" y="83.6">14</text>
<text x="26.2" y="89.9">1</text>
<text x="38.9" y="89.9">5</text>
<text x="129.2" y="89.9">46</text>
<text x="129.2" y="87.4">47</text>
<text x="176.7" y="84.8">4</text>
<text x="176.7" y="87.4">5</text>
<text x="176.7" y="89.9">6</text>
<text x="215.6" y="86.1">15</text>
<text x="215.6" y="88.6">16</text>
<text x="26.2" y="92.5">3</text>
<text x="176.7" y="92.5">7</text>
<text x="176.7" y="95">8</text>
<text x="215.6" y="91.2">17</text>
<text x="215.6" y="93.7">18</text>
<text x="32.8" y="99.6" transform="rotate(-90 32.8 99.6)">2</text>
<text x="129.2" y="97.5">56</text>
<text x="176.2" y="100.1">11</text>
<text x="176.7" y="97.5">9</text>
<text x="215.6" y="96.3">19</text>
<text x="215.6" y="98.8">20</text>
<text x="215.6" y="101.3">21</text>
<text x="129.2" y="102.6">53</text>
<text x="129.2" y="107.7">54</text>
<text x="129.2" y="105.2">55</text>
<text x="176.2" y="102.6">12</text>
<text x="176.2" y="105.2">13</text>
<text x="176.2" y="107.7">14</text>
<text x="215.6" y="103.9">22</text>
<text x="215.6" y="106.4">23</text>
<text x="129.2" y="110.2">51</text>
<text x="129.2" y="112.8">52</text>
<text x="176.2" y="110.2">15</text>
<text x="176.2" y="112.8">16</text>
<text x="215.6" y="109">24</text>
<text x="215.6" y="111.5">25</text>
<text x="176.2" y="115.3">17</text>
<text x="176.2" y="117.9">18</text>
<text x="215.6" y="114">26</text>
<text x="215.6" y="116.6">27</text>
<text x="215.6" y="119.1">28</text>
<text x="26.2" y="124.2">1</text>
<text x="38.9" y="124.2">5</text>
<text x="80.2" y="124.2">1</text>
<text x="86.5" y="124.2">3</text>
<text x="129.2" y="125.5">20</text>
<text x="176.2" y="120.4">27</text>
<text x="176.2" y="122.9">28</text>
<text x="176.2" y="125.5">29</text>
<text x="215.6" y="121.7">29</text>
<text x="215.6" y="124.2">30</text>
<text x="26.2" y="126.7">3</text>
<text x="82.3" y="129.4" transform="rotate(-90 82.3 129.4)">2</text>
<text x="84.8" y="129.4" transform="rotate(-90 84.8 129.4)">4</text>
<text x="176.2" y="128">30</text>
<text x="176.2" y="130.6">31</text>
<text x="215.6" y="126.7">31</text>
<text x="215.6" y="129.3">32</text>
<text x="215.6" y="131.8">33</text>
<text x="32.8" y="133.8" transform="rotate(-90 32.8 133.8)">2</text>
<text x="129.2" y="135.6">21</text>
<text x="176.2" y="133.1">32</text>
<text x="176.2" y="135.6">34</text>
<text x="215.6" y="134.4">34</text>
<text x="215.6" y="136.9">35</text>
<text x="176.2" y="138.2">35</text>
<text x="176.2" y="140.7">36</text>
<text x="176.2" y="143.3">37</text>
<text x="215.6" y="139.4">36</text>
<text x="215.6" y="142">37</text>
<text x="110.6" y="148.3">2</text>
<text x="110.6" y="145.8">3</text>
<text x="129.2" y="145.8">24</text>
<text x="129.2" y="148.3">25</text>
<text x="176.2" y="148.3">38</text>
<text x="215.6" y="144.5">38</text>
<text x="215.6" y="147.1">39</text>
<text x="215.6" y="149.6">40</text>
<text x="110.6" y="150.9">1</text>
<text x="129.2" y="156">19</text>
<text x="176.2" y="150.9">39</text>
<text x="176.2" y="153.4">40</text>
<text x="176.2" y="156">41</text>
<text x="256.8" y="151.6" transform="rotate(-90 256.8 151.6)">3</text>
<text x="250" y="156.5">1</text>
<text x="256.8" y="159.2" transform="rotate(-90 256.8 159.2)">2</text>
<text x="153.4" y="162.9" transform="rotate(-90 153.4 162.9)">57</text>
<text x="63.2" y="170.7" transform="rotate(-90 63.2 170.7)">8</text>
<text x="74.4" y="173.7">5</text>
<text x="51.6" y="176.3">1</text>
<text x="74.4" y="176.3">2</text>
<text x="51.6" y="181.4">6</text>
<text x="74.4" y="181.4">3</text>
<text x="74.4" y="183.9">7</text>
<text x="63.2" y="188.5" transform="rotate(-90 63.2 188.5)">4</text>
</g>
<g font-size="1.8" fill="#0f0f0f">
<text x="115.6" y="33.9">EXT_IOVDD</text>
<text x="53.3" y="46.6">USB_DP</text>
<text x="53.3" y="44.1">USB_DN</text>
<text x="206.7" y="53">GPIO0</text>
<text x="206.7" y="58.1">GPIO2</text>
<text x="206.7" y="55.5">GPIO1</text>
<text x="206.7" y="65.7">GPIO5</text>
<text x="206.7" y="63.2">GPIO4</text>
<text x="206.7" y="60.6">GPIO3</text>
<text x="206.7" y="70.8">GPIO7</text>
<text x="206.7" y="68.2">GPIO6</text>
<text x="206.7" y="75.9">GPIO8</text>
<text x="181.6" y="79.7">GPIO0</text>
<text x="181.6" y="82.2">GPIO1</text>
<text x="205.7" y="80.9">GPIO10</text>
<text x="205.7" y="83.5">GPIO11</text>
<text x="206.7" y="78.4">GPIO9</text>
<text x="91.8" y="89.8">USB_DN</text>
<text x="91.9" y="87.3">USB_DP</text>
<text x="123.2" y="89.8">U_N</text>
<text x="123.2" y="87.3">U_P</text>
<text x="181.6" y="84.7">GPIO2</text>
<text x="181.6" y="87.3">GPIO3</text>
<text x="181.6" y="89.8">GPIO4</text>
<text x="205.7" y="86">GPIO12</text>
<text x="205.7" y="88.6">GPIO13</text>
<text x="181.6" y="92.4">GPIO5</text>
<text x="181.6" y="94.9">GPIO6</text>
<text x="205.7" y="93.6">GPIO15</text>
<text x="205.7" y="91.1">GPIO14</text>
<text x="118.1" y="97.4">QSPI_CS</text>
<text x="181.6" y="100">GPIO8</text>
<text x="181.6" y="97.4">GPIO7</text>
<text x="205.7" y="98.7">GPIO16</text>
<text x="205.7" y="101.3">GPIO17</text>
<text x="72.4" y="103.8">XIN</text>
<text x="90.3" y="103.8">XOUT</text>
<text x="117.7" y="105.1">QSPI_IO1</text>
<text x="117.7" y="102.5">QSPI_IO0</text>
<text x="117.7" y="107.6">QSPI_IO2</text>
<text x="181.6" y="105.1">GPIO10</text>
<text x="181.6" y="107.6">GPIO11</text>
<text x="181.6" y="102.5">GPIO9</text>
<text x="205.7" y="103.8">GPIO18</text>
<text x="205.7" y="106.3">GPIO19</text>
<text x="115.7" y="112.7">QSPI_SCLK</text>
<text x="117.7" y="110.1">QSPI_IO3</text>
<text x="181.6" y="110.1">GPIO12</text>
<text x="181.6" y="112.7">GPIO13</text>
<text x="205.7" y="111.4">GPIO21</text>
<text x="205.7" y="114">GPIO22</text>
<text x="205.7" y="108.9">GPIO20</text>
<text x="181.6" y="117.8">GPIO15</text>
<text x="181.6" y="115.2">GPIO14</text>
<text x="205.7" y="116.5">GPIO23</text>
<text x="122.8" y="125.4">XIN</text>
<text x="181.6" y="120.3">GPIO16</text>
<text x="181.6" y="122.8">GPIO17</text>
<text x="181.6" y="125.4">GPIO18</text>
<text x="205.7" y="124.1">GPIO25</text>
<text x="205.7" y="121.6">GPIO24</text>
<text x="181.6" y="127.9">GPIO19</text>
<text x="181.6" y="130.5">GPIO20</text>
<text x="205.7" y="131.7">GPIO28</text>
<text x="205.7" y="126.7">GPIO26</text>
<text x="205.7" y="129.2">GPIO27</text>
<text x="120.8" y="135.5">XOUT</text>
<text x="181.6" y="133">GPIO21</text>
<text x="181.6" y="135.5">GPIO22</text>
<text x="205.7" y="134.3">GPIO29</text>
<text x="181.6" y="140.6">GPIO24</text>
<text x="181.6" y="143.2">GPIO25</text>
<text x="181.6" y="138.1">GPIO23</text>
<text x="202.1" y="141.9">EXT_IOVDD</text>
<text x="208.4" y="139.4">VCC</text>
<text x="181.6" y="148.2">GPIO26</text>
<text x="206.5" y="149.5">IOVDD</text>
<text x="207.9" y="144.4">+1V8</text>
<text x="207.9" y="147">+3V3</text>
<text x="181.6" y="150.8">GPIO27</text>
<text x="181.6" y="153.3">GPIO28</text>
<text x="181.6" y="155.9">GPIO29</text>
<text x="228.6" y="154.6">GPIO25</text>
<text x="78.7" y="173.6">QSPI_IO0</text>
<text x="40.6" y="176.2">QSPI_CS</text>
<text x="78.7" y="176.2">QSPI_IO1</text>
<text x="38.2" y="181.3">QSPI_SCLK</text>
<text x="78.7" y="181.3">QSPI_IO2</text>
<text x="78.7" y="183.8">QSPI_IO3</text>
<text x="125.7" y="188.9">QSPI_CS</text>
</g>
</svg>
